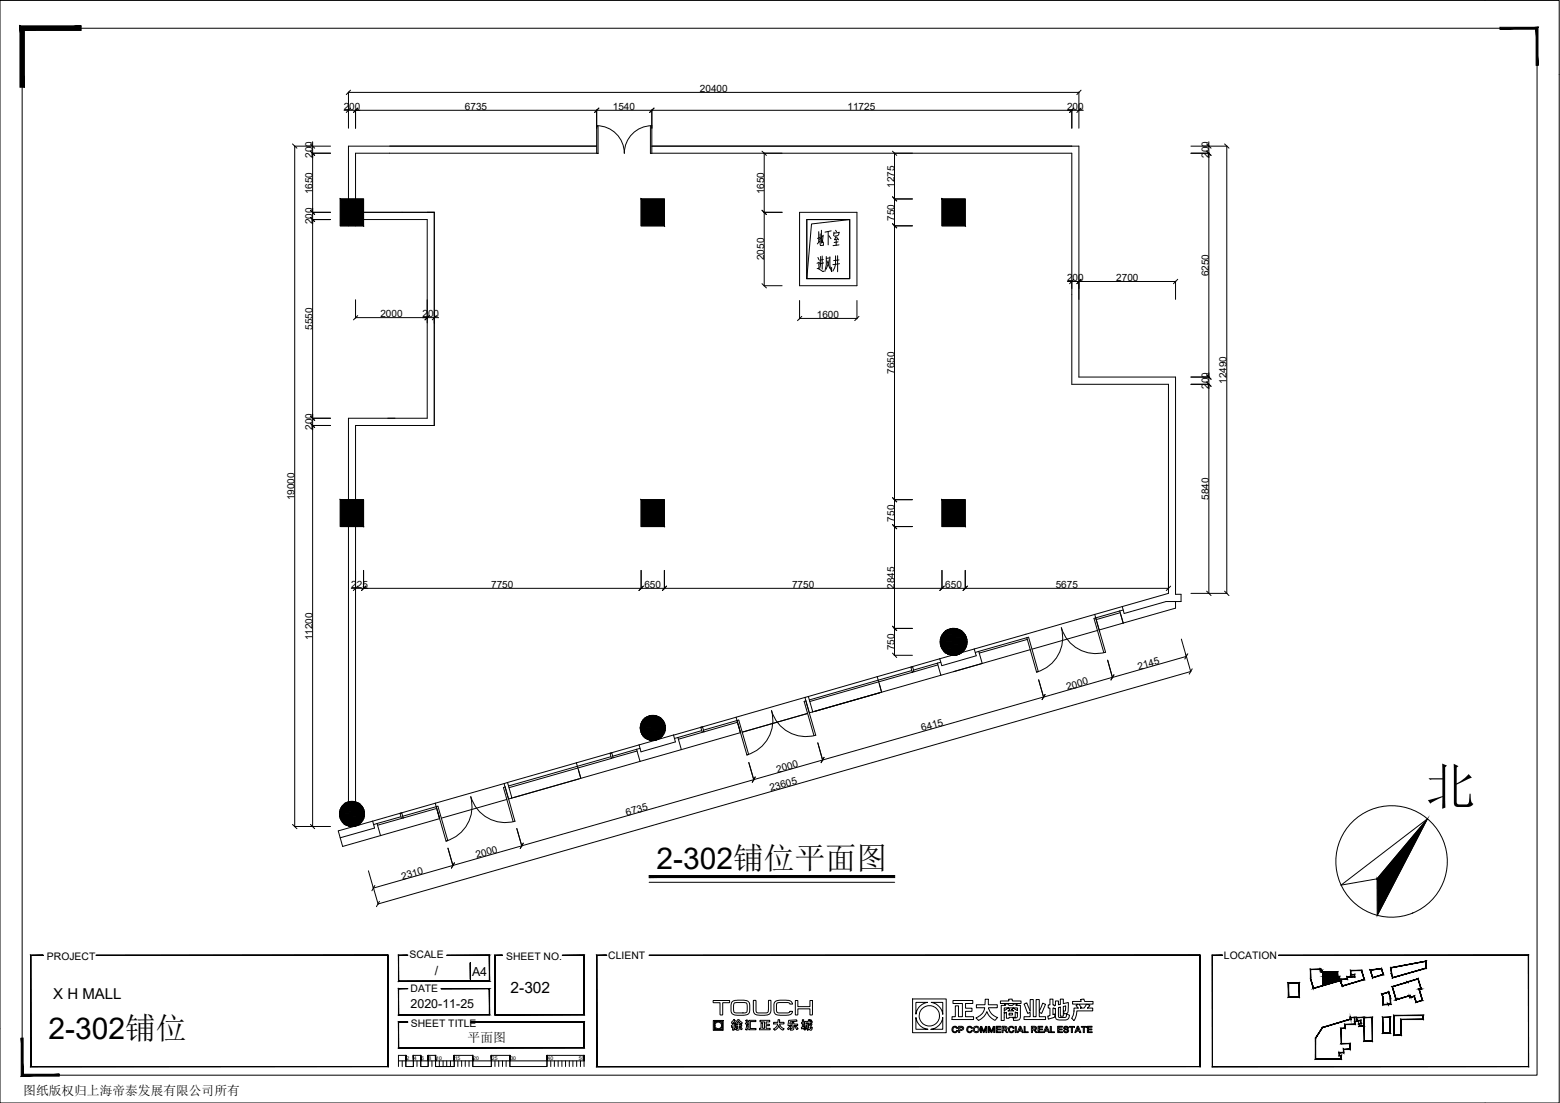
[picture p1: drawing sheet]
<svg xmlns="http://www.w3.org/2000/svg" width="420mm" height="297mm" viewBox="0 0 420 297" stroke-linecap="round" stroke-linejoin="round" font-family="sans-serif">
<!-- layer: 0 -->
<g fill="none" stroke="#000" stroke-width=".27">
<path d="M0 .1h419.9v296.9h-419.9zM6 7.6h408v281.9h-408zM78.8 38.8l1.2 1.1M83.6 38.8l1.2 1.1M94.4 29.1l-1.1 1.2M94.4 24.3l-1.1 1.2M96.4 29.1l-1.2 1.2M161.3 29.1l-1.2 1.2M176.1 29.1l-1.1 1.2M289.2 29.1l-1.1 1.2M291.2 29.1l-1.2 1.2M291.2 24.3l-1.2 1.2"/>
<path d="M325 38.8l1.2 1.1M329.8 38.8l1.2 1.1M83.6 40.7l1.2 1.2M83.6 56.6l1.2 1.2M83.6 58.5l1.2 1.2M205.2 56.6l1.2 1.2M205.2 40.7l1.2 1.2M240.4 53l1.1 1.1M240.4 40.7l1.1 1.2M325 40.7l1.2 1.2M205.2 76.4l1.2 1.1M240.4 60.2l1.1 1.2"/>
<path d="M289.2 75.2l-1.1 1.2M291.2 75.2l-1.2 1.2M317.2 75.2l-1.1 1.2M96.4 85l-1.2 1.1M115.7 85l-1.2 1.1M117.6 85l-1.2 1.1M215.9 85.2l-1.1 1.1M231.4 85.2l-1.2 1.1M83.6 112l1.2 1.2M83.6 114l1.2 1.1M325 101l1.2 1.1M325 102.9l1.2 1.1"/>
<path d="M240.4 134l1.1 1.2M96.4 157.8l-1.2 1.2M98.5 157.8l-1.1 1.2M173.3 157.8l-1.2 1.2M179.5 157.8l-1.1 1.2M240.4 141.3l1.1 1.1M254.3 157.8l-1.2 1.2M260.6 157.8l-1.2 1.2M315.3 157.8l-1.2 1.2M325 159.2l1.2 1.2M329.8 159.2l1.2 1.2M240.4 175.9l1.1 1.2"/>
<path d="M240.4 168.6l1.1 1.2M319.9 176.1l-.8 1.4M281.5 187l-.8 1.4M300 181.7l-.8 1.4M321.1 180.1l-.8 1.5M203.4 209.2l-.8 1.5M222 203.9l-.9 1.5M78.8 222l1.2 1.2M83.6 222l1.2 1.2M101 238.4l-.8 1.5M122.4 232.4l-.8 1.4M140.9 227.1l-.8 1.4"/>
<path d="M174.8 237.6h66.2M361.2 238.4l23.2-17.9-13.5 16.2zM384.4 220.5l-13.5 26M102.2 242.7l-.8 1.5M107.3 285.7h50v1.5M108.3 285.7v1.5M109.3 285.7v1.5M111.3 285.7v1.5M112.3 285.7v1.5M113.3 285.7v1.5M115.3 285.7v1.5M116.3 285.7v1.5"/>
<path d="M117.3 285.7v1.5M118.3 285.7v1.5M119.3 285.7v1.5M120.3 285.7v1.5M121.3 285.7v1.5M122.3 285.7v1.5M123.3 285.7v1.5M124.3 285.7v1.5M125.3 285.7v1.5M126.3 285.7v1.5M127.3 285.7v1.5M132.3 285.7v1.5"/>
<path d="M133.3 285.7v1.5M134.3 285.7v1.5M135.3 285.7v1.5M136.3 285.7v1.5M137.3 285.7v1.5M147.3 285.7v1.5M148.3 285.7v1.5M149.3 285.7v1.5M150.3 285.7v1.5M151.3 285.7v1.5M152.3 285.7v1.5M153.3 285.7v1.5"/>
<path d="M154.3 285.7v1.5M155.3 285.7v1.5M156.3 285.7v1.5M157.3 284.2h-10v3h-10v-3h-5v3h-5v-3h-5v3h-5v-3h-2v3h-2v-3h-2v3h-2v-3h-2v3"/>
<circle cx="374.8" cy="232" r="15"/>
</g>
<g fill="#000" stroke="#000" stroke-width=".27">
<path d="M356.4 261.8h3.9zM356.4 263h4.4v1.1zM360.3 263h.5z"/>
<path d="M413.7 7.9v9.7h.5zM413.7 7.9l.5-.5v10.2zM404 7.9h9.7l.5-.5zM404 7.4h10.2l-10.2 .5z"/>
<path d="M5.4 7v16.5h1.2zM5.4 7l1.2 1.2v15.3zM5.4 7l1.2 1.2 15.2-1.2zM6.6 8.2l15.2-1.2v1.2z"/>
<path d="M174.8 235.8v.5l66.2-.5zM174.8 236.3l66.2-.5v.5z"/>
<path d="M384.4 220.5l-11.2 21.7-2.3-5.5zM370.9 236.7v9.8l2.3-4.3z"/>
<path d="M25.9 257.2h78.6zM25.9 257.3l78.6-.1zM104.5 257.2v30.1zM104.4 257.3l.1 30zM8.3 287.3h96.2zM8.3 287.3l96.1-.1zM8.3 257.2v30.1zM8.3 257.2v30zM8.3 257.2h3.3zM8.3 257.3l3.3-.1z"/>
<path d="M120.4 257.2h11.5zM120.4 257.3l11.5-.1zM131.8 257.3l.1 7zM131.8 257.3l.1 7zM107.3 264.3h24.6zM107.3 264.3l24.5-.1zM107.3 257.2v7.1zM107.3 257.2l.1 7zM107.3 257.2h2.5zM107.4 257.3l2.4-.1z"/>
<path d="M126.7 259.3v4.4zM126.7 259.3v4.4z"/>
<path d="M151.5 257.2h5.9zM151.5 257.3l5.9-.1zM157.4 257.2v16.1zM157.3 257.3l.1 16zM133.3 273.3h24.1zM133.3 273.3l24-.1zM133.3 257.2v16.1zM133.3 257.2v16zM133.3 257.2h2zM133.3 257.3l2-.1z"/>
<path d="M174.8 257.2h148.4zM174.8 257.3l148.4-.1zM323.1 257.3l.1 30zM323.1 257.3l.1 30zM160.7 287.3h162.5zM160.7 287.3l162.4-.1zM160.7 257.2v30.1zM160.7 257.2v30zM160.7 257.2h2.7zM160.7 257.3l2.7-.1z"/>
<path d="M344.4 257.2h67.3zM344.4 257.3l67.3-.1zM411.7 257.2v30.1zM411.6 257.3l.1 30zM326.5 287.3h85.2zM326.5 287.3l85.1-.1zM326.5 257.2v30.1zM326.5 257.2l.1 30zM326.5 257.2h2.8zM326.6 257.3l2.7-.1z"/>
<path d="M5.7 279.6l.5 9.7v-9.7zM5.7 279.6l.5 9.7-.5 .5zM5.7 289.8l10.3-.5h-9.8zM5.7 289.8l10.3-.5v.5z"/>
<path d="M118.8 266.2h13.1zM118.8 266.3l13.1-.1zM131.8 266.3l.1 7zM131.8 266.3l.1 7zM107.3 273.3h24.6zM107.3 273.3l24.5-.1zM107.3 266.2v7.1zM107.3 266.2l.1 7zM107.3 266.2h2.5zM107.4 266.3l2.4-.1z"/>
<path d="M126.8 275.2h30.6zM126.8 275.3l30.6-.1zM157.4 275.2v7zM157.3 275.3l.1 6.9zM107.3 282.2h50.1zM107.3 282.2l50-.1zM107.3 275.2v7zM107.3 275.2l.1 6.9zM107.3 275.2h2.5zM107.4 275.3l2.4-.1z"/>
<path d="M347 264.7h3zM347.1 264.7h2.9zM350 264.7v3.8zM349.9 264.7l.1 3.8zM347 268.5h3zM347 268.5l2.9-.1zM347 264.7v3.8zM347 264.7l.1 3.7z"/>
<path d="M352.9 261v2.5zM352.9 261l.1 2.5zM352.9 261h2.8zM353 261.1l2.7-.1zM355.7 261v.3zM355.6 261.1v.3zM355.7 261.3h.4zM355.6 261.4l.5-.1zM355.9 261.4l.2 .3v-.4zM355.9 261.4v.4zM355.9 261.8l.5-.1zM355.9 261.8l.5-.1zM356.4 261.7h3.9zM356.4 261.8l3.9-.1zM360.2 261.8l.1 1.2zM360.2 261.8v1.2zM360.3 263h.5zM360.2 263h.6zM360.8 263v1.2zM360.7 263l.1 1.2zM353.7 266.2l7.1-2zM353.7 266.1l7-2z"/>
<path d="M352.9 263.5l.8 2.6zM352.9 263.5l.9 2.6z"/>
<path d="M356.4 263v1.1h4.4zM356.4 264.1h4.4l-4.4 1.3z"/>
<path d="M356.3 261.8l.1 3.6zM356.3 261.8l.1 3.6z"/>
<path d="M356.4 261.8l3.9 1.2v-1.2zM356.4 261.8l3.9 1.2h-3.9zM356.4 263h3.9zM356.4 263h3.9z"/>
<path d="M361.1 263.8l.1 .8zM361.1 263.8v.8zM361.1 264.6l.4 .9zM361.1 264.6l.4 1zM361.5 265.5l5.9-1.7zM361.5 265.6l6-1.8zM366.7 261.4l.8 2.4zM366.7 261.4l.8 2.4zM363.8 261.4l3-.1zM363.7 261.3h3.1zM363.7 261.3l.1 1.1zM363.7 261.3v1.2zM363.8 262.4l-.1 .1 1.2-.1zM363.7 262.5l1.2-.1zM364.9 262.4v.7zM364.8 262.5l.1 .6zM362.9 263.1h2zM362.8 263h2zM362.8 263l.1 .8zM362.8 263l.1 .8zM361.3 263.8h1.6zM361.1 263.7h1.7zM361.1 263.7l.2 .1z"/>
<path d="M364.8 274.1l.1 1.8v-1.9zM364.8 274.1l.1 1.8zM362.3 275.9h2.6zM362.2 275.8h2.6zM362.2 275.8l.1 1.2zM362.2 275.8l.1 1.2zM361.3 277h1zM361.2 276.9h1zM361.2 276.9l.1 4.1zM361.2 276.9v4.2zM361.2 281.1l2.4-.1zM361.2 281.1l2.4-.1zM363.6 281v1.6zM363.5 281.1l.1 1.5zM361.9 282.6h1.7zM361.8 282.5h1.7zM361.8 282.5l.1 1zM361.8 282.5l.1 1zM360.8 283.5h1.1zM360.7 283.4h1.1zM360.7 283.4l.1 .8zM360.7 283.4v.9zM360.8 284.2h.5zM360.7 284.3l.6-.1zM361.3 284.2v1zM361.2 284.3l.1 .9zM354.2 285.2h7.1zM354.2 285.2l7-.1zM354.3 279.5l-.1 5.7zM354.3 279.5v5.6zM356.2 276.6l-1.9 2.9zM356.2 276.6l-1.8 3zM356.2 276.6l7.5-2.2zM356.3 276.7l7.5-2.2zM363.7 274l.1 .5zM363.7 274l.1 .5zM363.7 274h1.2zM363.8 274.1l1.1-.1z"/>
<path d="M365.3 274l.1 .9zM365.3 274v1zM365.4 274.9h.2zM365.3 275h.5zM365.6 274.8l.2 .2zM365.6 274.8l.2 .2zM365.6 274.8h.9zM365.8 274.9l.7-.1zM366.5 274.8v.9zM366.4 274.9l.1 .8zM366.2 275.7h.3zM366.1 275.6h.3zM366.1 275.6l.1 .7zM366.1 275.6v.8zM366.2 276.3l-.1 .1 1.3-.1zM366.1 276.4l1.3-.1zM367.4 276.3l.1 .1z"/>
<path d="M367.4 274h2.3zM367.5 274.1l2.2-.1zM369.7 274v6.4zM369.6 274.1l.1 6.3zM367.4 280.4h2.3zM367.4 280.4l2.2-.1zM367.4 274v6.4zM367.4 274l.1 6.3z"/>
<path d="M367.4 274.1l.1 2.3zM367.4 274.1l.1-.1v2.4zM365.4 274.1l2.1-.1zM365.3 274h2.2z"/>
<path d="M369 261.2l.7 2zM369 261.2l.7 2.1zM369.7 263.2l2.8-.8zM369.7 263.3l2.9-.8zM372.1 260.9l.5 1.6zM372.1 260.8l.5 1.7zM369.1 261.3l3-.5zM369 261.2l3.1-.4z"/>
<path d="M372.2 267.7l1.9-.6zM372.3 267.7l1.8-.6zM374.1 267.1l.5 1.7zM374 267.2l.6 1.6zM374.4 268.8l.2 1.7zM374.4 268.8l.2 1.7zM374 270.5h.6zM373.9 270.4h.5zM373.9 270.4l.1 .2zM373.9 270.4l.1 .2zM372.4 270.6h1.6zM372.5 270.5h1.4l-1.5 .1zM372.4 268.7v1.9zM372.4 268.7l.1 1.8zM372.2 267.7l.2 1zM372.2 267.7l.3 1z"/>
<path d="M372.5 274l2-.1zM372.4 273.9h2.1zM372.4 273.9l.1 4.3zM372.4 273.9v4.4zM372.4 278.3l2-.1zM372.4 278.3h2.1zM374.4 274l.1 4.3zM374.4 274l.1-.1v4.4z"/>
<path d="M374.6 260.5l.2 1.7zM374.6 260.5l.2 1.7zM374.7 262.2l.4 1zM374.7 262.2l.3 1.1zM375.1 263.2l-.1 .1 9-2.6zM375 263.3l9.1-2.5zM384 258.9l.1 1.9zM384 258.9l.1-.1v2zM374.7 260.6l9.4-1.8zM374.6 260.5l9.5-1.7z"/>
<path d="M376 269.1l-.1 .1 .3-.2zM375.9 269.2l.3-.2zM376.2 269l-.1 .1zM376.2 269.1l-.1 .1 3.6-1.1zM376.1 269.2l3.6-1.1zM379.7 268.1l.2 .4zM379.6 268.2l.2 .4zM379.9 268.5l-.1 .1 .7-.3zM379.8 268.6l.7-.3zM380.5 268.3l.5-.1zM380.5 268.4l.5-.2zM381 268.2l.4 1.6zM380.9 268.3l.4 1.6zM381.4 269.8l-.1 .1 1.7-.5zM381.3 269.9l1.9-.5zM382.1 266.3l1.1 3.1zM382.1 266.3l.2 .1 .9 3zM382.1 266.3h.6zM382.3 266.4h.5zM381.9 263.7l.9 2.7zM382 263.6l.8 2.8zM379.1 264.5l2.9-.9zM379 264.4l3-.8zM379 264.4l.1 .1z"/>
<path d="M375.4 278.8h2zM375.5 278.8h1.8zM375.4 273.4v5.4zM375.4 273.4l.1 5.4zM375.4 273.4h8zM375.5 273.5l7.9-.1zM383.2 273.5l.1 1.1 .1-1.2zM383.2 273.5l.1 1.1zM377.4 274.6h5.9zM377.3 274.5h5.9zM377.3 274.5l.1 4.3zM377.3 274.5l.1 4.3z"/>
<path d="M379 264.5l.1 .1zM375.1 265.7l4-1.1zM374.9 265.7l4.1-1.2zM374.9 265.7l1.1 3.4zM374.9 265.7l1 3.5z"/>
<path d="M109.3 284.2l.1 1.5zM109.3 284.2l.1 1.5z"/>
<path d="M111.3 284.2l.1 1.5zM111.3 284.2l.1 1.5z"/>
<path d="M113.3 284.2l.1 1.5zM113.3 284.2l.1 1.5z"/>
<path d="M115.3 284.2l.1 1.5zM115.3 284.2l.1 1.5z"/>
<path d="M117.3 284.2l.1 1.5zM117.3 284.2l.1 1.5z"/>
<path d="M122.3 284.2l.1 1.5zM122.3 284.2l.1 1.5z"/>
<path d="M127.3 284.2l.1 1.5zM127.3 284.2l.1 1.5z"/>
<path d="M132.3 284.2l.1 1.5zM132.3 284.2l.1 1.5z"/>
<path d="M137.3 284.2l.1 1.5zM137.3 284.2l.1 1.5z"/>
<path d="M147.3 284.2l.1 1.5zM147.3 284.2l.1 1.5z"/>
<path d="M157.3 284.2l.1 1.5zM157.3 284.2l.1 1.5z"/>
</g>
<g fill="none" stroke="#000" stroke-width=".27">
<path d="M192.1 274.8h2.7v2.7h-2.7zM192.1 269.4h3.9a.35 .35 0 0 1 .5 .3 .35 .35 0 0 1-.5 .3h-1.4v3.3l-.7-.1v-3.2h-1.3a.39 .39 0 0 1-.5 0 .39 .39 0 0 1 0-.6zM192.4 276.2a1.01 1.01 0 0 0 1 1h-1zM192.4 275h1a1.09 1.09 0 0 0-1 1.1zM193.5 275h1.1v1.1a1.17 1.17 0 0 0-1.1-1.1zM193.5 277.2a1.09 1.09 0 0 0 1.1-1v1zM197.2 269.7l1.6-.3a5.1 5.1 0 0 1 2.8 .4l.3 .5v1.3a1.58 1.58 0 0 1-2 1.8 4.2 4.2 0 0 1-2.8-.5l-.2-.6v-1.7zM197.7 275.5l.3 .2-.3 .4v1.3h-.4v-.9l-.2 .2-.1-.4zM197.7 274.6l.3 .2-.9 .9a1.02 1.02 0 0 1 .6-1.1zM197.7 270.2l1.7-.2a1.66 1.66 0 0 1 1.8 .5l.1 1.1a1.03 1.03 0 0 1-.4 1.1 1.03 1.03 0 0 1-1.1 .1h-.7a1.1 1.1 0 0 1-1.5-.8zM198.2 276.5l.3 .1-.4 .7-.4-.2zM198.7 274.6h.4l.8 .8-.1 .4-.3-.2v.2h-.4v.2h.7v.4h-.7v.5a.41 .41 0 0 1-.3 .5 .41 .41 0 0 1-.5-.3l.4-.1v-.6h-.7v-.4h.7v-.2h-.6l-.2-.4z"/>
<path d="M198.9 275l.4 .5h-.8zM199.2 276.6l.2-.1a.39 .39 0 0 1 .4 .4 .39 .39 0 0 1-.2 .4zM201 275.4l.6 .4-.3 .3-.6-.4zM201.1 274.6l.5 .4-.3 .3-.4-.4zM201.1 276.2l.4 .1-.3 1.1-.4-.1zM201.7 274.8h1.9v.3h-1.5v1.9h1.5v.3h-1.9zM202.9 269.5a.44 .44 0 0 1 .6-.1 .44 .44 0 0 1 .1 .6v1.6a.95 .95 0 0 0 .3 1.1 .95 .95 0 0 0 1.1 .1h.7a.98 .98 0 0 0 1.1-.2 .98 .98 0 0 0 .2-1.1l.1-2.1 .5 .1v1.5a2.72 2.72 0 0 1-.5 2.2l-1.8 .2a2.32 2.32 0 0 1-2.3-.8zM204.7 274.8h2.6v.4h-1v.6h.9v.4h-.9v.7h1.1v.4h-2.8v-.4h.4v-1.4h.4v1.4h.5v-1.7h-1.2zM208.4 275.3h1.1v-.7h.5l-.1 .7h1.3v.4h-1.1a1.06 1.06 0 0 0 .8 1.2l.3 .2-.3 .2a1.25 1.25 0 0 1-1.1-1l-1 1.1h-.2l-.3-.3a1.18 1.18 0 0 0 1-1.4h-.9zM208.7 269.8l.6-.3 1-.1a4.9 4.9 0 0 1 2.9 .5l.2 .5h-.5a1.66 1.66 0 0 0-1.7-.4h-.7a.93 .93 0 0 0-1 0 .93 .93 0 0 0-.4 .9v.7a.94 .94 0 0 0 .2 1 .94 .94 0 0 0 1.1 .2h1.8l.4-.2a.51 .51 0 0 1 .8-.2 1.43 1.43 0 0 1-1.9 1h-.9a1.63 1.63 0 0 1-2.2-1.5v-1.4zM212.4 274.8l2.1-.2 .2 .4-1.9 .2-.1 .6h.7v-.5h.4v.5h1v.4h-1v.2a.64 .64 0 0 1-.1 .8 .64 .64 0 0 1-.8 .1l-.1-.3 .6-.1v-.7h-1.2zM212.7 276.3l.4 .1-.7 .9-.3-.2z"/>
<path d="M214 276.4h.1a.6 .6 0 0 1 .8 .6l-.4 .3zM214.2 269.5h.7v1.6h3.2v-1.6a.45 .45 0 0 1 .7 0 .45 .45 0 0 1 0 .6l-.1 3.2h-.6v-1.6h-3.2v1.4a.36 .36 0 0 1-.5 .2 .36 .36 0 0 1-.2-.4zM216.1 274.6h.4v.7h.2v.4h-.2v.8l.2-.1v.4v-1.7h1v-.5h.4v.5h.3l-.3-.4 .3-.1 .3 .3-.3 .2h.3v.3h-.6v.8l.3-.6 .3 .2-.5 1 .2 .3v-.6a.42 .42 0 0 1 .2 .7 .42 .42 0 0 1-.7-.1l-.3 .4-.3-.3 .5-.5v-.9l-.1-.4h-.6v.3h.6l-.1 .8a.32 .32 0 0 1-.1 .4 .32 .32 0 0 1-.5-.1l-.2 .6-.3-.2 .2-.4-.8 .3-.1-.4 .3-.1v-.9h-.2v-.4h.2zM217.1 276.1h.2l-.1 .5h-.2zM245.8 269h9v9.1h-9zM246.7 274a3.7 3.7 0 0 0 3.2 3.2h-3.2zM246.7 269.9h3.1a3.7 3.7 0 0 0-3.1 3.2zM250.7 277.2a3.7 3.7 0 0 0 3.2-3.2v3.2zM250.8 269.9l3.1 .1v3.1a3.7 3.7 0 0 0-3.1-3.2zM256.7 269.4h5.3v.8h-1.9v1.3h1.7v.9h-1.7v1.4h2.1v.8h-5.8v-.8h.9v-2.9h.8v2.9h1.1v-3.6h-2.5zM256.7 276.5l.8-.1 .4 .4-.2 .1a.56 .56 0 0 0-.8-.1 .56 .56 0 0 0-.1 .8 .56 .56 0 0 0 .8 0l.3-.1a.83 .83 0 0 1-1.2 .5 .83 .83 0 0 1-.2-1.3zM258.2 276.4h.5a.61 .61 0 0 1 .8 .6 .61 .61 0 0 1-.9 .4l-.1 .7h-.3z"/>
<path d="M258.5 276.6h.3a.33 .33 0 0 1 .4 .4 .33 .33 0 0 1-.5 .2h-.2zM260.6 276.5l.9-.1 .4 .4-.2 .1a.56 .56 0 0 0-.8-.1 .56 .56 0 0 0-.1 .8 .56 .56 0 0 0 .8 0l.3-.1a.83 .83 0 0 1-1.3 .5 .83 .83 0 0 1-.1-1.3zM263 270.6h2.3v-1.5h.9v1.5h2.4v.8h-2.4a3.6 3.6 0 0 0 2.5 2.7l-.6 .6a3.7 3.7 0 0 1-2.3-2.3 3.6 3.6 0 0 1-2.4 2.3l-.6-.6a3.4 3.4 0 0 0 2.4-2.7h-2a.46 .46 0 0 1-.2-.8zM264.1 276.4h.3l.5 1.3 .5-1.3h.4v1.7h-.3l.1-1.4-.6 1.4h-.2l-.5-1.4v1.4h-.2zM266.2 276.4h.3l.5 1.3 .5-1.3h.4v1.7h-.3v-1.4l-.5 1.4h-.2l-.5-1.4v1.4h-.2zM268.3 276.4h1.2v.2h-1v.5h1v.3h-1v.5h1.1v.2h-1.3zM269.5 269.6h2.2v-.5h.9l.1 .5h2.3v.6h-5.5zM269.7 270.7h1.1l-.3-.3h.8a1.28 1.28 0 0 0 1.8 0h.9l-.4 .3h1.2v2.3a1.33 1.33 0 0 1-.8 1.8h-1l-.2-.7h.5a.57 .57 0 0 0 .6-.1 .57 .57 0 0 0 .1-.6v-.8l-.1 .2-.5-.3v1.5h-1.6v.2h-.7v-1.6l-.4 .3-.2-.4v1.6a.49 .49 0 0 1-.2 .7 .49 .49 0 0 1-.6-.1zM269.9 276.4a1.25 1.25 0 0 1 1.4 .4l-.1 .4-.4 .2 .6 .7h-.3l-.6-.7h-.3v.7h-.3zM270.2 276.6h.4a.27 .27 0 0 1 .4 .3 .27 .27 0 0 1-.4 .2h-.4zM270.5 271.4h3.5v.7l-1.2-.6-.3 .4 .5 .3h-1.5l.5-.3-.4-.5-1.1 .8zM271.8 272.9h.9v.4h-.9z"/>
<path d="M271.9 276.5l.1-.1a.71 .71 0 0 1 1.1 .5h-.2a.56 .56 0 0 0-.8-.2 .56 .56 0 0 0-.1 .8 .56 .56 0 0 0 .8 .1l.2-.1a.59 .59 0 0 1-.2 .6 .59 .59 0 0 1-.7 0 .95 .95 0 0 1-.2-1.6zM273.4 276.4h.3v1.7h-.3zM274.7 276.4h.2l.7 1.7h-.3l-.1-.4h-.8l-.2 .4h-.3zM274.8 276.7l.3 .7h-.6zM275.8 270.4l.8-.3 .9 2.2v-2.9a.49 .49 0 0 1 .6-.2 .49 .49 0 0 1 .2 .7v3.9h.3a.37 .37 0 0 0 .5 0 .37 .37 0 0 0 0-.6v-4h.8v3.2l.9-2.2 .8 .3-1.1 2.4-.6-.3v1.2h1.7v.8h-5.8v-.8h1.7v-1.1l-.7 .2zM275.8 276.4h.3v1.5h.8v.2h-1.1zM277.8 276.4a1.25 1.25 0 0 1 1.4 .4l-.1 .4-.4 .2 .7 .7h-.4l-.6-.7h-.3v.7h-.3zM278.1 276.6h.3a.32 .32 0 0 1 .4 .1 .32 .32 0 0 1 0 .4 .32 .32 0 0 1-.5 0h-.2zM279.6 276.4h1.2v.2h-.9v.5h.9v.3h-.9v.5h1v.2h-1.3zM281.7 276.4h.3l.7 1.7h-.3l-.2-.4h-.7l-.2 .4h-.3zM281.9 276.7l.3 .7h-.6zM282.8 269.1h.8v1.5h.3v.3a.4 .4 0 0 0 .4-.2 .4 .4 0 0 0 0-.5v-.6h.8v1l.4-.1 .1-1.4h.8v1.2l1.3-.3v2a.84 .84 0 0 1-1.1 1l-.2-.7 .6-.2v-1.2l-.2 .1a.38 .38 0 0 0-.5 .1 .38 .38 0 0 0 .1 .5v2.1h-.8l-.1-2.4a.35 .35 0 0 0-.4 .1 .35 .35 0 0 0 0 .4v2l.2 .2h1.3a.64 .64 0 0 0 .6-.2 .64 .64 0 0 0 .1-.7l.7 .3a1.19 1.19 0 0 1-1.6 1.3h-.5a1.2 1.2 0 0 1-1.4-.2 1.2 1.2 0 0 1-.2-1.4v-1.5l-.7-.1v1.7l.5-.1v.4a.55 .55 0 0 1-.7 .6l-1 .4-.2-.9 .6-.1v-2h-.5v-.9h.5z"/>
<path d="M282.9 276.4h.3v1.5h.8v.2h-1.1zM284.9 276.4h1.2v.2h-.9v.5h.9v.3h-.9v.5h1v.2h-1.3zM286.6 276.5l.8-.1 .4 .4-.3 .1a.32 .32 0 0 0-.4-.3 .32 .32 0 0 0-.2 .4 .73 .73 0 0 1 .8 .9l-.4 .2a.58 .58 0 0 1-.8-.5l.2-.1a.39 .39 0 0 0 .4 .4 .39 .39 0 0 0 .3-.5 .71 .71 0 0 1-.8-.9zM288 276.4h1.4v.2h-.6v1.5h-.3v-1.5h-.5zM288.9 269.7h2.3l-.2-.5 1-.1v.1a.57 .57 0 0 0 .9 .5h1.5v.7h-1.6l.7 .4-.6 .7h1.4v.7h-4.3l-.2 1.6-.5 1.1-.7-.6a4.7 4.7 0 0 0 .7-2.8h1.1l-.6-.7 .6-.4h-1.5zM290.2 276.4h.2l.7 1.7h-.3l-.1-.4h-.8l-.1 .4h-.3zM290.3 276.7l.3 .7h-.6zM290.5 270.4h2.2l-.7 1.1h-1l.3-.2zM291.2 276.4h1.4v.2h-.5v1.5h-.3v-1.5h-.6zM292.9 276.4h1.2v.2h-1v.5h1v.3h-1v.5h1.1v.2h-1.3z"/>
<circle cx="193.5" cy="276.2" r=".88"/>
<circle cx="250.3" cy="273.6" r="2.73"/>
<circle cx="262.9" cy="277.3" r=".58"/>
<circle cx="263" cy="277.2" r=".86"/>
</g>
<path d="M245.3 179.6l.5-.1 .4 1.4-.5 .1zM262.7 175.7l.9-.3 .9 3.3-11.1 3.1-.9-3.2 .9-.3M301.8 165.5l.7 2.3M302.5 164.3l-.9 .2 .9 3.3M316.6 162v1.8l-14.1 4M181.7 198.9l.9-.3 .9 3.3-11.1 3.1-1-3.2 1-.3M188.7 195.8l.5-.1 .4 1.4-.5 .1zM107.7 219l.5-.1 .4 1.4-.5 .1zM164.3 202.8l.5-.1 .3 1.4-.4 .1zM101.6 221.8l-1 .3" fill="none" stroke="#000" stroke-width=".27"/>
<!-- layer: DOOR -->
<g fill="none" stroke="#000" stroke-width=".27">
<path d="M160.7 33.9h.4v7.4h-.4zM160.7 33.9a7.4 7.4 0 0 1 7.4 7.4 7.4 7.4 0 0 1 7.5-7.4M175.2 33.9v7.4M175.6 33.9v7.4M276.6 171.7l.4-.1 2.7 9.3-.5 .1zM285.8 169.1a9.6 9.6 0 0 1-6.6 11.9M285.9 169a9.6 9.6 0 0 0 11.9 6.6M297.8 175.7l-2.7-9.3-.5 .1 2.7 9.3M198.5 194l.5-.1 2.6 9.3-.4 .1zM219.7 198l-2.7-9.2-.4 .1 2.6 9.2M219.7 198a9.6 9.6 0 0 1-11.9-6.6 9.7 9.7 0 0 1-6.6 11.9M117.5 217.2l.4-.1 2.7 9.3-.5 .1z"/>
<path d="M126.8 214.6a9.6 9.6 0 0 1-6.7 11.9M126.8 214.5a9.6 9.6 0 0 0 11.9 6.6M138.7 221.2l-2.6-9.3-.5 .2 2.6 9.2"/>
</g>
<g fill="none" stroke="#000" stroke-width=".27">
<path d="M252.5 178.6l-6.5 1.9M252.6 179.1l-6.4 1.8M253.1 177.4l-16.8 4.8 1.1 4.2-.6-2.3M276.3 170.8l-13.9 4M276.6 171.7l-13 3.7M276.7 172.2l-13 3.7M277.5 174.9l-20.7 6M301.6 164.5l-6.5 1.9M301.7 165l-6.5 1.9M302.3 163.4l-7.4 2.1 1.3 4.6M302.5 167.8l-6.5 1.9M189 196.8l-6.4 1.8"/>
<path d="M189.1 197.2l-6.4 1.9M198.5 194l-9 2.6M198.6 194.5l-9 2.6M198.8 195l.6 2.3M199.4 197.3l-15.9 4.6M199.4 197.3l-1.2-4.1-16.8 4.8M216.8 187.8l.9-.2 1.2 4.1-.9 .3zM245.6 180.6l-27.6 7.9M245.7 181l-27.6 7.9M253.4 181.8l-34.5 9.9M108 219.9l-6.4 1.9 .9 3.2-10.2 3-1.2-4.2 26.1-7.5 1.2 4.2M117.5 217.2l-9 2.6"/>
<path d="M117.6 217.7l-9 2.6M117.8 218.2l.6 2.3M135.8 211l.9-.3 1.2 4.2-1 .3zM164.5 203.8l-27.5 7.9M164.7 204.2l-27.6 7.9M171.4 201.8l-6.4 1.9M171.6 202.3l-6.5 1.8M172.1 200.6l-16.9 4.8 1.2 4.2-.6-2.3M172.4 205l-34.5 9.9M100.4 221.1l.5 1.9-9.3 2.6M108.1 220.4l-6.4 1.8M118.4 220.5l-15.9 4.5"/>
</g>
<path d="M294.9 165.5l-18.6 5.3M295.6 169.8l-17.6 5M216.8 187.8l-18.6 5.4M217.5 192.1l-17.6 5.1M236.3 182.2l-18.6 5.4M237 186.5l-17.6 5.1M135.8 211l-18.6 5.3M136.5 215.3l-17.6 5M155.2 205.4l-18.5 5.3M156 209.7l-17.7 5.1" fill="none" stroke="#000" stroke-width=".27"/>
<path d="M217.3 59.1h11.6v15.9h-11.6zM228.9 59.1l-10.3 1.2-1.3 14.7" fill="none" stroke="#000" stroke-width=".27"/>
<path d="M288.7 39.4h1.9v62.1h26v58.5h1.5v2h-4l-11.3 3.2-.5-1.8 12.4-3.6v-56.3h-26v-62.2M93.9 57.2h23.1v57.4h-21.2M95.8 57.2h.1M95.8 54.3v2.9M95.8 59.1h19.3v53.5h-21.2M215.3 57.2h15.5v19.7h-15.5zM217.3 59.1h11.6v15.9h-11.6zM253.1 177.4l9.3-2.6 .5 1.8-9.2 2.7zM172.1 200.6l9.3-2.7 .5 1.9-9.3 2.7z" fill="none" stroke="#000" stroke-width=".27"/>
<g fill="none" stroke="#000" stroke-width=".27">
<path d="M220.3 69.3l.3 .7M220.5 72.4l1.2 .7 .2-.1M220.5 62.4v2.9M220.6 70.7l-.6 .2M220.6 70.6l-.1 1.8-.4-.1M220.8 64l-.6 .2M220.8 64.9l-.7 .8M220.9 63l.1 3.1h.8l-.1-.9M221 69.1l-.2 3.2M221.2 62v3.5M221.4 68.9v3.6M221.7 63.5l-1 1"/>
<path d="M221.7 63.4l-.2 1.9-.1-.4M221.7 69.9l-.9 .2M221.8 70.8l-1.1 .3M222.5 69.1v2.3l-.3 1.7M222.7 70.2l.8 2M223.1 62.3v3.6M223.2 63.4l.6 .9M223.4 69.9l-.9 2.6M223.5 69.2v2.2l.5 1.7v-1.1M223.5 69.5l-1 .1M223.9 62.2l-1.7 .3M224.6 62.5l-.1 1"/>
<path d="M225 68.9a5.9 5.9 0 0 1-.7 4.1M225 62l.3 .4M225.2 63.7l-.5 .8 1-.1M225.2 64.7v1.4M225.3 63.9l.5 .7M225.6 68.9v4.3M225.7 63.4l-1 .2M225.7 65.1l-1 .2M226 70l-1.5 .2M226 62.6l-1.4 .2M226 65.9l-1.6 .3M226 62.5l-.2 .8"/>
<path d="M226.1 71l-1.8 .3"/>
</g>
<g fill="none" stroke="#000" stroke-width=".27">
<path d="M91.7 53.6h6.2v7.2h-6.2zM172.7 53.6h6.2v7.2h-6.2zM253.7 53.6h6.3v7.2h-6.3zM91.7 134.6h6.2v7.2h-6.2zM172.7 134.6h6.2v7.2h-6.2zM253.7 134.6h6.3v7.2h-6.3z"/>
<circle cx="175.8" cy="196" r="3.4"/>
<circle cx="94.8" cy="219.2" r="3.4"/>
</g>
<g fill="#000" stroke="#000" stroke-width=".27">
<path d="M91.7 53.6l6.2 7.2v-7.2zM91.7 53.6l6.2 7.2h-6.2z"/>
<path d="M172.7 53.6l6.2 7.2v-7.2zM172.7 53.6l6.2 7.2h-6.2z"/>
<path d="M253.7 53.6l6.3 7.2v-7.2zM253.7 53.6l6.3 7.2h-6.3z"/>
<path d="M91.7 134.6l6.2 7.2v-7.2zM91.7 134.6l6.2 7.2h-6.2z"/>
<path d="M172.7 134.6l6.2 7.2v-7.2zM172.7 134.6l6.2 7.2h-6.2z"/>
<path d="M253.7 134.6l6.3 7.2v-7.2zM253.7 134.6l6.3 7.2h-6.3z"/>
<path d="M256.5 169.2l1.3 .2zM255.9 169.4h1.9z"/>
<path d="M255.9 169.4l2.5 .2-.6-.2zM255.2 169.6l.7-.2 2.5 .2z"/>
<path d="M255.9 176.3h1.9zM255.9 176.3l1.3 .2z"/>
<path d="M255.2 169.6l3.8 .4-.6-.4zM254.6 170l.6-.4 3.8 .4z"/>
<path d="M255.2 176.1l2.6 .2 .6-.2zM255.2 176.1l2.6 .2h-1.9z"/>
<path d="M254.6 170l4.9 .4-.5-.4zM254.2 170.4l.4-.4 4.9 .4z"/>
<path d="M254.6 175.8l3.8 .3 .6-.3zM254.6 175.8l3.8 .3h-3.2z"/>
<path d="M254.2 170.4l5.7 .6-.4-.6zM254.2 170.4l5.7 .6h-6.2z"/>
<path d="M254.2 175.3l4.8 .5 .5-.5zM254.2 175.3l4.8 .5h-4.4z"/>
<path d="M253.7 171l6.5 .6-.3-.6zM253.7 171l6.5 .6h-6.8z"/>
<path d="M253.7 174.7l5.8 .6 .4-.6zM253.7 174.7l5.8 .6h-5.3z"/>
<path d="M253.4 171.6l7 .6-.2-.6zM253.4 171.6l7 .6h-7.1z"/>
<path d="M253.4 174.1l6.5 .6 .3-.6zM253.4 174.1l6.5 .6h-6.2z"/>
<path d="M253.3 172.2l7.1 .7v-.7zM253.3 172.2l7.1 .7h-7.2z"/>
<path d="M253.3 173.5l6.9 .6 .2-.6zM253.3 173.5l6.9 .6h-6.8z"/>
<path d="M253.2 172.9l7.2 .6v-.6zM253.2 172.9l7.2 .6h-7.1z"/>
<path d="M175.5 192.7l1.2 .1zM174.9 192.8h1.8z"/>
<path d="M174.9 192.8l2.4 .2-.6-.2zM174.3 193l.6-.2 2.4 .2z"/>
<path d="M174.9 199.3h1.8zM174.9 199.3l1.2 .1z"/>
<path d="M174.3 193l3.5 .3-.5-.3zM173.8 193.3l.5-.3 3.5 .3z"/>
<path d="M174.3 199l2.4 .3 .6-.3zM174.3 199l2.4 .3h-1.8z"/>
<path d="M173.8 193.3l4.5 .4-.5-.4zM173.3 193.7l.5-.4 4.5 .4z"/>
<path d="M173.8 198.7l3.5 .3 .5-.3zM173.8 198.7l3.5 .3h-3z"/>
<path d="M173.3 193.7l5.4 .6-.4-.6zM173.3 193.7l5.4 .6h-5.8z"/>
<path d="M173.3 198.3l4.5 .4 .5-.4zM173.3 198.3l4.5 .4h-4z"/>
<path d="M172.9 194.3l6.1 .5-.3-.5zM172.9 194.3l6.1 .5h-6.3z"/>
<path d="M172.9 197.8l5.4 .5 .4-.5zM172.9 197.8l5.4 .5h-5z"/>
<path d="M172.7 194.8l6.5 .6-.2-.6zM172.7 194.8l6.5 .6h-6.7z"/>
<path d="M172.7 197.3l6 .5 .3-.5zM172.7 197.3l6 .5h-5.8z"/>
<path d="M172.5 195.4l6.7 .6v-.6zM172.5 195.4l6.7 .6h-6.8z"/>
<path d="M172.5 196.7l6.5 .6 .2-.6zM172.5 196.7l6.5 .6h-6.3z"/>
<path d="M172.4 196l6.8 .7v-.7zM172.4 196l6.8 .7h-6.7z"/>
<path d="M94.5 215.8l1.2 .2zM93.9 216h1.8z"/>
<path d="M93.9 216l2.4 .2-.6-.2zM93.3 216.2l.6-.2 2.4 .2z"/>
<path d="M93.3 216.2l3.5 .3-.5-.3zM92.8 216.5l.5-.3 3.5 .3z"/>
<path d="M92.8 216.5l4.5 .4-.5-.4zM92.3 216.9l.5-.4 4.5 .4z"/>
<path d="M92.3 216.9l5.4 .5-.4-.5zM92.3 216.9l5.4 .5h-5.8z"/>
<path d="M91.9 217.4l6.1 .6-.3-.6zM91.9 217.4l6.1 .6h-6.3z"/>
<path d="M91.7 218l6.4 .6-.1-.6zM91.7 218l6.4 .6h-6.6z"/>
<path d="M91.5 218.6l6.7 .6-.1-.6zM91.5 218.6l6.7 .6h-6.8z"/>
<path d="M91.5 219.8l6.5 .6 .1-.6zM91.5 219.8l6.5 .6h-6.3z"/>
<path d="M91.4 219.2l6.7 .6 .1-.6zM91.4 219.2l6.7 .6h-6.6z"/>
<path d="M93.9 222.4h1.8zM93.9 222.4l1.2 .2z"/>
<path d="M93.3 222.2l2.4 .2 .6-.2zM93.3 222.2l2.4 .2h-1.8z"/>
<path d="M92.8 221.9l3.5 .3 .5-.3zM92.8 221.9l3.5 .3h-3z"/>
<path d="M92.3 221.5l4.5 .4 .5-.4zM92.3 221.5l4.5 .4h-4z"/>
<path d="M91.9 221l5.4 .5 .4-.5zM91.9 221l5.4 .5h-5z"/>
<path d="M91.7 220.4l6 .6 .3-.6zM91.7 220.4l6 .6h-5.8z"/>
</g>
<circle cx="256.9" cy="172.9" r="3.6" fill="none" stroke="#000" stroke-width=".27"/>
<path d="M95.8 57.2h21.2v57.4" fill="none" stroke="#000" stroke-width=".27"/>
<path d="M160.7 39.4h-66.8v21.4M175.6 39.4h113.1M160.7 41.3h-64.9v19.5M175.6 41.3h113.1M93.9 112.6v103.4M95.8 114.6v101.4" fill="none" stroke="#000" stroke-width=".27"/>
<path d="M175.2 41.3h.4" fill="none" stroke="#000" stroke-width=".27"/>
<!-- layer: DIM -->
<g fill="none" stroke="#000" stroke-width=".27">
<path d="M79.3 39.4h9.7M79.4 39.4v183.2M84.2 38.2v4.2M92.7 29.7h199.1M93.8 24.9h196.8M93.9 24.8v9.7M95.8 29.6v4.9M160.7 29.6v4.9M175.6 29.6v4.9M288.7 29.6v4.9M290.6 24.8v9.7M320.8 39.4h9.7"/>
<path d="M325.6 38.2v4.2M330.4 39.4v120.4M84.1 41.3h4.9M84.1 57.2h4.9M84.1 59.1h4.9M84.2 41.3v19M84.2 59.1v56.6M205.7 41.3h5M205.7 57.2h5M205.8 41.3v35.6M240.8 41.3h4.9M240.8 53.6h4.9"/>
<path d="M240.9 41.3v135.2M320.8 41.3h4.9M325.6 41.3v63.3M205.7 76.9h5M240.8 60.8h4.9M287.5 75.8h4.3M288.7 75.7v2M290.6 75.7v4.9M290.6 75.8h26.1M316.6 75.7v4.9M95.8 80.7v5M95.8 85.5h19.3"/>
<path d="M113.9 85.5h4.3M115.1 80.7v6.3M117 85.5v1.5M215.3 80.9v5M215.3 85.8h15.5M230.8 80.9v5M84.1 112.6h4.9M84.1 114.6h4.9M84.2 114.5v108.1M320.8 101.5h4.9M320.8 103.5h4.9M325.6 103.5v56.3"/>
<path d="M240.8 134.6h4.9M94.6 158.4h4.5M95.8 153.6v4.9M97.9 153.6v4.9M97.9 158.4h216.8M172.7 153.6v4.9M178.9 153.6v4.9M240.8 141.8h4.9M253.7 153.6v4.9M260 153.6v4.9M314.7 153.6v4.9M320.8 159.8h9.7"/>
<path d="M240.8 176.5h4.9M240.8 169.2h4.9M298.3 177.8l1.3 4.7M318.2 172.1l1.3 4.8M319.4 176.2l1.3 4.7M319.5 176.8l-219 62.4M279.7 183.1l1.4 4.7M320.7 180.8l-218.9 62.6M201.7 205.3l1.3 4.7M220.3 200.1l1.3 4.7M79.3 222.6h9.7M99.2 234.5l1.4 4.8"/>
<path d="M100.5 238.8l1.4 4.7M120.6 228.4l1.4 4.8M139.2 223.1l1.3 4.8"/>
</g>
<text font-size="13.7" x="383.8" y="216.7">北</text>
<g font-size="8.1">
<text x="176.8" y="234">2-302铺位平面图</text>
<text x="13" y="279.8">2-302铺位</text>
</g>
<text font-size="4.2" x="137.5" y="267.3">2-302</text>
<text font-size="4" x="14.4" y="269.1">X H MALL</text>
<g font-size="3.4">
<text x="117.1" y="262.7">/</text>
<text x="127.1" y="262.7">A4</text>
<text x="110.6" y="271.6">2020-11-25</text>
<text x="125.9" y="280.7">平面图</text>
<text x="6.3" y="294.8">图纸版权归上海帝泰发展有限公司所有</text>
</g>
<g font-size="2.8">
<text x="12.7" y="258.6">PROJECT</text>
<text x="110.3" y="258.1">SCALE</text>
<text x="136.3" y="258.4">SHEET NO.</text>
<text x="163.8" y="258.3">CLIENT</text>
<text x="329.6" y="258.3">LOCATION</text>
<text x="110.6" y="267.3">DATE</text>
<text x="110.7" y="276.6">SHEET TITLE</text>
</g>
<g font-size="2.7">
<text x="92.6" y="29.7">200</text>
<text x="125.2" y="29.7">6735</text>
<text x="165.1" y="29.7">1540</text>
<text x="188.5" y="24.8">20400</text>
<text x="228.3" y="29.7">11725</text>
<text x="287.4" y="29.7">200</text>
<text x="84.2" y="42.5" transform="rotate(-90 84.2 42.5)">200</text>
<text x="325.5" y="42.5" transform="rotate(-90 325.5 42.5)">200</text>
<text x="84.2" y="52.3" transform="rotate(-90 84.2 52.3)">1650</text>
<text x="205.8" y="52.3" transform="rotate(-90 205.8 52.3)">1650</text>
<text x="240.9" y="50.5" transform="rotate(-90 240.9 50.5)">1275</text>
<text x="240.9" y="59.4" transform="rotate(-90 240.9 59.4)">750</text>
<text x="84.2" y="60.4" transform="rotate(-90 84.2 60.4)">200</text>
<text x="205.8" y="70" transform="rotate(-90 205.8 70)">2050</text>
<text x="287.4" y="75.8">200</text>
<text x="300.7" y="75.8">2700</text>
<text x="325.5" y="74.4" transform="rotate(-90 325.5 74.4)">6250</text>
<text x="84.2" y="88.9" transform="rotate(-90 84.2 88.9)">5550</text>
<text x="102.4" y="85.5">2000</text>
<text x="113.8" y="85.5">200</text>
<text x="220" y="85.7">1600</text>
<text x="240.9" y="100.7" transform="rotate(-90 240.9 100.7)">7650</text>
<text x="325.5" y="104.7" transform="rotate(-90 325.5 104.7)">200</text>
<text x="330.4" y="103.4" transform="rotate(-90 330.4 103.4)">12490</text>
<text x="84.2" y="115.8" transform="rotate(-90 84.2 115.8)">200</text>
<text x="79.3" y="134.8" transform="rotate(-90 79.3 134.8)">19000</text>
<text x="325.5" y="134.6" transform="rotate(-90 325.5 134.6)">5840</text>
<text x="240.9" y="140.4" transform="rotate(-90 240.9 140.4)">750</text>
<text x="94.6" y="158.4">225</text>
<text x="132.3" y="158.4">7750</text>
<text x="173.6" y="158.4">650</text>
<text x="213.3" y="158.4">7750</text>
<text x="240.9" y="158.5" transform="rotate(-90 240.9 158.5)">2845</text>
<text x="254.6" y="158.4">650</text>
<text x="284.4" y="158.4">5675</text>
<text x="84.2" y="172.4" transform="rotate(-90 84.2 172.4)">11200</text>
<text x="240.9" y="175.1" transform="rotate(-90 240.9 175.1)">750</text>
<text x="287.5" y="185.8" transform="rotate(-16 287.5 185.8)">2000</text>
<text x="306.7" y="180.4" transform="rotate(-16 306.7 180.4)">2145</text>
<text x="248.4" y="197" transform="rotate(-16 248.4 197)">6415</text>
<text x="209.4" y="208.1" transform="rotate(-16 209.4 208.1)">2000</text>
<text x="207.6" y="213.1" transform="rotate(-16 207.6 213.1)">23605</text>
<text x="168.9" y="219.7" transform="rotate(-16 168.9 219.7)">6735</text>
<text x="128.4" y="231.2" transform="rotate(-16 128.4 231.2)">2000</text>
<text x="108.4" y="236.9" transform="rotate(-16 108.4 236.9)">2310</text>
</g>
<g font-size="1.4">
<text x="109.5" y="285.4">2</text>
<text x="111.5" y="285.4">4</text>
<text x="113.5" y="285.4">6</text>
<text x="115.4" y="285.4">8</text>
<text x="117.5" y="285.4">10</text>
<text x="122.5" y="285.4">15</text>
<text x="127.5" y="285.4">20</text>
<text x="132.5" y="285.4">25</text>
<text x="137.5" y="285.4">30</text>
<text x="147.4" y="285.4">40</text>
<text x="155.9" y="285.5">50</text>
</g>
</svg>
